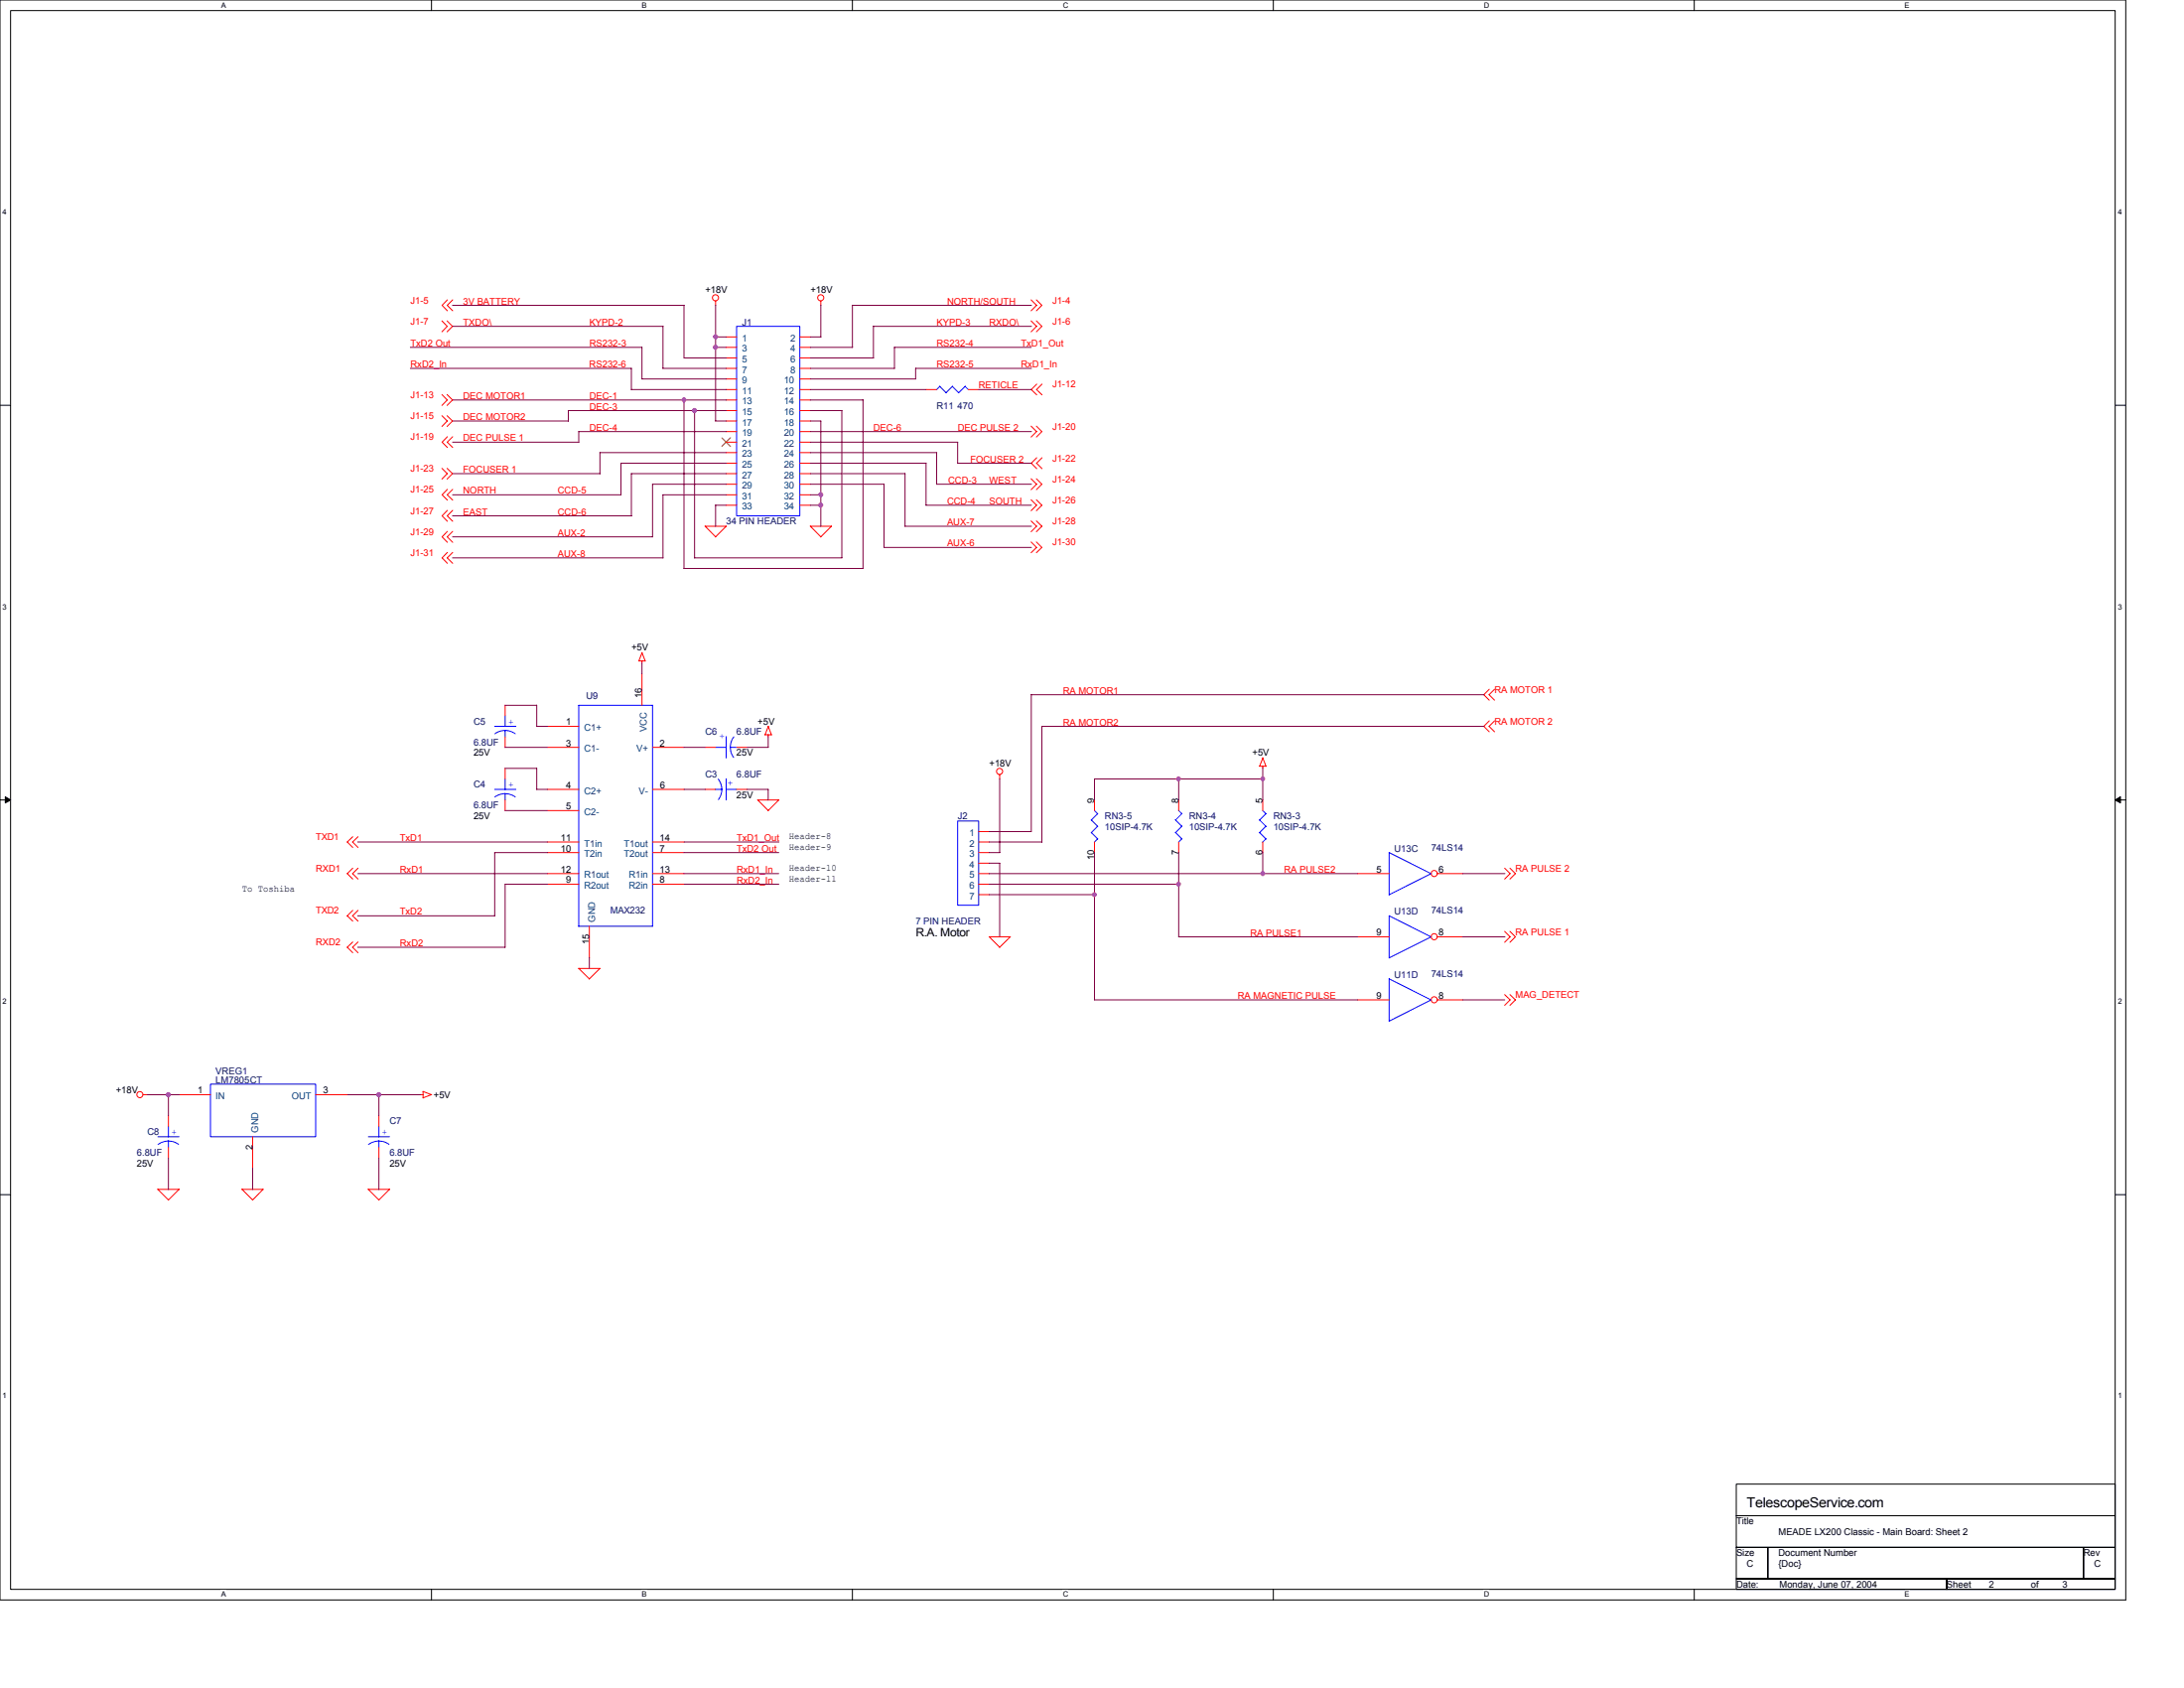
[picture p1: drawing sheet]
<svg xmlns="http://www.w3.org/2000/svg" width="279mm" height="216mm" viewBox="0 0 279 216" stroke-linecap="round" stroke-linejoin="round" font-family="sans-serif">
<path d="M0 0h271.9v204.6h-271.9zM1.4 1.4h269.2v201.9h-269.2z" fill="none" stroke="#000" stroke-width=".13"/>
<g fill="#fff">
<path d="M28.3 .1h.6v1.1h-.6z"/>
<path d="M28.3 203.4h.6v1.1h-.6z"/>
</g>
<path d="M55.2 0v1.4M55.2 203.3v1.3" fill="none" stroke="#000" stroke-width=".13"/>
<g fill="#fff">
<path d="M82.1 .1h.7v1.1h-.7z"/>
<path d="M82.1 203.4h.7v1.1h-.7z"/>
</g>
<path d="M109.1 0v1.4M109.1 203.3v1.3" fill="none" stroke="#000" stroke-width=".13"/>
<g fill="#fff">
<path d="M136 .1h.7v1.1h-.7z"/>
<path d="M136 203.4h.7v1.1h-.7z"/>
</g>
<path d="M162.9 0v1.4M162.9 203.3v1.3" fill="none" stroke="#000" stroke-width=".13"/>
<g fill="#fff">
<path d="M189.8 .1h.7v1.1h-.7z"/>
<path d="M189.8 203.4h.7v1.1h-.7z"/>
</g>
<path d="M216.7 0v1.4M216.7 203.3v1.3" fill="none" stroke="#000" stroke-width=".13"/>
<g fill="#fff">
<path d="M243.7 .1h.6v1.1h-.6z"/>
<path d="M243.7 203.4h.6v1.1h-.6z"/>
<path d="M.3 26.6h.6v1h-.6z"/>
<path d="M270.9 26.6h.6v1h-.6z"/>
<path d="M.3 77.1h.6v1h-.6z"/>
<path d="M270.9 77.1h.6v1h-.6z"/>
</g>
<path d="M0 51.8h1.4M270.6 51.8h1.3" fill="none" stroke="#000" stroke-width=".13"/>
<g fill="#fff">
<path d="M.3 127.6h.6v1h-.6z"/>
<path d="M270.9 127.6h.6v1h-.6z"/>
</g>
<path d="M0 102.3h1.4M270.6 102.3h1.3" fill="none" stroke="#000" stroke-width=".13"/>
<path d="M.7 101.9l.7 .4-.7 .4zM270.6 102.3l.7-.4v.8z" fill="#000" stroke="#000" stroke-width=".13"/>
<g fill="#fff">
<path d="M.3 178h.6v1.1h-.6z"/>
<path d="M270.9 178h.6v1.1h-.6z"/>
</g>
<path d="M0 152.8h1.4M270.6 152.8h1.3M222.1 197.9h4.1v4h-4.1zM222.1 189.8h48.5v4.1h-48.5zM222.1 193.9h48.5v4h-48.5zM226.2 197.9h40.4v4h-40.4zM266.6 197.9h4v4h-4zM222.1 201.9h26.9v1.4h-26.9zM249 201.9h21.6v1.4h-21.6z" fill="none" stroke="#000" stroke-width=".13"/>
<g fill="none" stroke="#f00" stroke-width=".13">
<path d="M57.2 38.4l-.6 .7 .6 .7M57.9 38.4l-.7 .7 .7 .7M91.5 38.5v.6M105 38.5v.6M131.9 38.4l.7 .7-.7 .7M132.6 38.4l.7 .7-.7 .7M56.5 50.5l.7 .7-.7 .7M56.5 53.2l.7 .6-.7 .7M56.5 59.9l.7 .7-.7 .7M56.5 41l.7 .7-.7 .7M57.2 50.5l.7 .7-.7 .7M57.2 53.2l.7 .6-.7 .7"/>
<path d="M57.2 59.9l.7 .7-.7 .7M57.2 41l.7 .7-.7 .7M57.2 55.9l-.6 .7 .6 .6M57.9 55.9l-.7 .7 .7 .6M92.9 43.1h1.3M92.9 44.4h1.3M92.9 45.8h1.3M92.9 47.1h1.3M92.9 48.5h1.3M92.9 49.8h1.3M92.9 51.2h1.3M92.9 52.5h1.3"/>
<path d="M92.9 53.8h1.3M92.9 55.2h1.3M92.9 56.6h1.3M92.9 57.9h1.3M92.9 59.2h1.3M102.3 43.1h1.4M102.3 44.4h1.4M102.3 45.8h1.4M102.3 47.1h1.4M102.3 48.5h1.4M102.3 49.8h1.4M102.3 51.2h1.4"/>
<path d="M102.3 52.5h1.4M102.3 53.8h1.4M102.3 55.2h1.4M102.3 56.6h1.4M102.3 57.9h1.4M102.3 59.2h1.4M118.4 49.8h1.4M123.9 49.8h1.3M131.9 41l.7 .7-.7 .7M131.9 54.5l.7 .7-.7 .7M132.6 41l.7 .7-.7 .7M132.6 54.5l.7 .7-.7 .7"/>
<path d="M132.6 49.1l-.7 .7 .7 .7M132.6 58.5l-.7 .7 .7 .7M133.3 49.1l-.7 .7 .7 .7M133.3 58.5l-.7 .7 .7 .7M57.2 70.7l-.6 .7 .6 .7M57.2 68l-.6 .7 .6 .7M57.2 65.3l-.6 .7 .6 .7M57.2 62.6l-.6 .7 .6 .7M57.9 70.7l-.7 .7 .7 .7M57.9 68l-.7 .7 .7 .7M57.9 65.3l-.7 .7 .7 .7M57.9 62.6l-.7 .7 .7 .7"/>
<path d="M90.2 67.3l1.3 1.4 1.4-1.4M90.2 67.3h2.7M92.9 60.6h1.3M92.9 61.9h1.3M92.9 63.3h1.3M92.9 64.6h1.3M102.3 60.6h1.4M102.3 61.9h1.4M102.3 63.3h1.4M102.3 64.6h1.4M103.7 67.3l1.3 1.4 1.4-1.4M103.7 67.3h2.7"/>
<path d="M131.9 61.2l.7 .7-.7 .7M131.9 66.6l.7 .7-.7 .7M131.9 63.9l.7 .7-.7 .7M131.9 69.3l.7 .7-.7 .7M132.6 61.2l.7 .7-.7 .7M132.6 66.6l.7 .7-.7 .7M132.6 63.9l.7 .7-.7 .7M132.6 69.3l.7 .7-.7 .7M64.6 90.2v1.3M64.6 94.2v1.4M64.6 98.3v1.3M70 95.6h4"/>
<path d="M70 92.9h4M81.7 84.5h.8M81.7 84.5l.4-1 .4 1.1M82.1 84.5v.3M82.1 86.1v4.1M83.5 95.6h4M90.2 95.6h1.3M94.2 95.6h1.4M97.9 94h.8M98.3 94v.3M98.3 92.9l.4 1.1M98.3 92.9l-.4 1.1"/>
<path d="M127.9 99.1v.6M161.5 98v.3M161.6 96.9l-.5 1.1h.8l-.4-1.1M190.5 88.2l-.7 .7 .7 .7M190.5 92.2l-.7 .7 .7 .7M191.2 88.2l-.7 .7 .7 .7M191.2 92.2l-.7 .7 .7 .7M45.1 107l-.7 .7 .7 .7M45.1 116.4l-.7 .7 .7 .7M45.1 111l-.7 .7 .7 .7M45.8 107l-.7 .7 .7 .7M45.8 116.4l-.7 .7 .7 .7"/>
<path d="M45.8 111l-.7 .7 .7 .7M64.6 102.3v1.4M70 101h4M70 103.7h4M70 107.7h4M70 109.1h4M70 111.7h4M70 113.1h4M75.4 118.5v4M83.5 101h4M83.5 107.7h4M83.5 109.1h4"/>
<path d="M83.5 111.7h4M83.5 113.1h4M90.2 101h1.3M94.2 101h1.4M96.9 102.3l1.4 1.4M96.9 102.3h2.8M99.6 102.3l-1.3 1.4M125.2 107.7h1.4M125.2 109.1h1.4M125.2 111.7h1.4M125.2 113.1h1.4M125.2 106.4h1.4"/>
<path d="M125.2 110.4h1.4M125.2 114.4h1.4M126.5 119.8l1.4 1.4M126.6 119.8h2.7l-1.4 1.4M140 102.3v1.4M140 107.7v1.4M150.8 102.3v1.4M150.8 107.7v1.4M161.5 102.3v1.4M161.5 107.7v1.4M173.7 119.8h4M173.7 111.7h4"/>
<path d="M183.9 119.8h3.3M183.9 111.7h3.3M192.5 119.1l.7 .7-.7 .7M192.5 111l.7 .7-.7 .7M193.2 119.1l.7 .7-.7 .7M193.2 111l.7 .7-.7 .7M45.1 120.5l-.7 .7 .7 .7M45.8 120.5l-.7 .7 .7 .7M54.1 139.6l1.1 .4M54.1 139.6v.8l1.1-.4M74 123.8l1.4 1.4M74 123.9h2.8"/>
<path d="M76.8 123.9l-1.4 1.3M173.7 127.9h4M183.9 127.9h3.3M192.5 127.2l.7 .7-.7 .7M193.2 127.2l.7 .7-.7 .7M18.3 140h.6M20.2 152.1l1.3 1.4M20.2 152.1h2.7M21.5 142.7v1.4M21.5 146.7v1.4M22.9 140h4M22.9 152.1l-1.4 1.4"/>
<path d="M32.3 145.4v4.1M33.7 152.1l-1.4 1.4M33.7 152.1h-2.7l1.3 1.4M40.4 140h4M47.1 152.1l1.4 1.4M47.1 152.1h2.7M48.5 142.7v1.4M48.5 146.7v1.4M49.8 152.1l-1.3 1.4M53.8 140h.3"/>
<circle cx="91.5" cy="38.1" r=".39"/>
<circle cx="105" cy="38.1" r=".39"/>
<circle cx="127.9" cy="98.7" r=".39"/>
<circle cx="183.5" cy="119.8" r=".39"/>
<circle cx="183.5" cy="111.7" r=".39"/>
<circle cx="183.5" cy="127.9" r=".39"/>
<circle cx="17.9" cy="140" r=".39"/>
</g>
<g fill="none" stroke="#00f" stroke-width=".13">
<path d="M94.2 41.7h8.1v24.3h-8.1zM120.2 49.4l.9 .8M120.2 49.4l-.4 .4M121.8 49.4l.9 .8M121.9 49.4l-.9 .8M123.5 49.4l.4 .4M123.5 49.4l-.9 .8M63.3 92.9h2.7M63.3 93.9a2.15 2.15 0 0 1 1.3-.5 2.15 2.15 0 0 1 1.3 .5M64.6 91.5v1.4M64.6 93.4v.9M64.6 99.6v1.4"/>
<path d="M74 90.2h9.5v28.3h-9.5M74 90.2v28.3M91.5 95.6h1.4M91.9 99.7a2.19 2.19 0 0 1 .5 1.2v.1a2.28 2.28 0 0 1-.5 1.3M92.9 94.2v2.7M92.9 99.6v2.7M93.4 95.6h.9M93.9 94.3a2.14 2.14 0 0 0-.5 1.3 2.15 2.15 0 0 0 .5 1.3M63.3 101h2.7M63.3 101.9a2.15 2.15 0 0 1 1.3-.4 2.15 2.15 0 0 1 1.3 .4M64.6 101.5v.8M91.5 101h.9"/>
<path d="M92.9 101h1.3M122.5 105h2.7v10.8h-2.7zM139.6 104.9l.8 .8-.8 .8M139.6 106.5l.8 .8M140 103.7l.4 .4M140.4 104.1l-.8 .8M140.4 107.3l-.4 .4M150.4 106.5l.8 .8M150.4 104.9l.8 .8M150.8 103.7l.4 .4M151.2 107.3l-.4 .4M151.2 105.7l-.8 .8"/>
<path d="M151.2 104.1l-.8 .8M161.1 104.9l.9 .8-.9 .8M161.1 106.5l.9 .8M161.5 103.7l.5 .4M161.9 104.1l-.8 .8M161.9 107.3l-.4 .4M177.7 109.1l5.4 2.7M177.7 109v5.4M183.1 111.7l-5.4 2.7M183.1 119.8l-5.4 2.7v-5.4l5.4 2.7M26.9 138.7h13.5v6.7h-13.5zM183.1 127.9l-5.4 2.7"/>
<path d="M183.1 127.9l-5.4-2.7v5.4M20.2 145.4h2.7M21.5 144.1v1.3M21.5 145.9v.9M22.8 146.4a2.15 2.15 0 0 0-1.3-.5 2.14 2.14 0 0 0-1.3 .5M47.1 145.4h2.7M48.5 144.1v1.3M48.5 145.9v.9M49.8 146.4a2.15 2.15 0 0 0-1.4-.5h.1a2.14 2.14 0 0 0-1.4 .5"/>
</g>
<path d="M92.4 56l1.1 1.1M93.5 56l-1.1 1.1" fill="none" stroke="#804000" stroke-width=".13"/>
<g fill="none" stroke="#800040" stroke-width=".13">
<path d="M57.9 39.1h29.6M87.5 39v6.8h5.4M91.5 39v14.8h1.4M105 39v4.1M109.1 39.1h22.9M109.1 39v5.4h-5.4M52.5 47.1h28.3M52.5 44.4h29.6v4.1h10.8M57.9 41.7h26.9M57.9 56.6h16.2M57.9 51.2h35M57.9 53.8h14.8"/>
<path d="M72.7 52.5h20.2M72.7 52.5v1.4M79.4 59.2h13.5M79.4 59.2v4.1M80.8 47.1v2.7h12.1M84.8 41.7v5.4h8.1M87.5 51.2v21.5M88.9 52.5v18.9M91.5 43.1h1.4M91.5 44.4h1.4M92.9 57.9h-16.2l.1 2.7M92.9 55.2h-18.9v1.4"/>
<path d="M103.7 52.5h4M103.7 51.2l6.7-.1v21.6M103.7 47.1h10.7M103.7 48.5h13.5M103.7 45.8h8.1M103.7 49.8h14.8M103.7 57.9h16.1M103.7 59.2h14.8M103.7 56.6h18.8v2.7M103.7 53.8h1.3M103.7 55.2h28.3M103.7 43.1h1.3"/>
<path d="M105 53.8v13.5M107.7 52.5v18.9M111.7 41.7h20.3M111.7 41.7v4.1M114.4 44.4h17.5M114.4 44.4v2.7M117.1 47.1h14.9M117.1 47.1v1.4M118.5 59.2v5.4h13.5M119.8 57.9v4h12.2M122.5 59.2h9.5M125.2 49.8h6.8"/>
<path d="M57.9 60.6h18.9M57.9 63.3h21.6M57.9 68.7h25.6M57.9 66h22.9M57.9 71.4h26.9M80.8 60.6h12.1M80.8 60.6v5.4M83.5 61.9h9.4M83.5 61.9v6.8M87.5 72.7h22.9M88.9 71.4h18.8M92.9 63.3h-8.1v8.1"/>
<path d="M92.9 64.6h-1.4v2.7M103.7 61.9h9.4M103.7 60.6h12.1v6.7M103.7 63.3h1.3M103.7 64.6h1.3M113.1 61.9v8.1M113.1 70h18.9M115.8 67.3h16.2M64.6 95.6h5.4M64.6 90.2h4.1v2.7M64.6 98.3h4.1v2.7M68.6 92.9h1.4"/>
<path d="M82.1 84.8v1.4M87.5 95.6h2.7M95.6 95.6h2.7M98.3 94.2v1.4M127.9 99.6v9.5M131.9 88.8v17.6h-5.4M131.9 88.9h57.9M140 99.6v2.7M140 99.6h21.6M150.8 99.6v2.7M161.5 98.3v4M189.8 92.9h-56.5v14.8"/>
<path d="M45.8 107.7h24.2M45.8 117.1h17.5M45.8 111.7h24.2M64.6 103.7h5.4M68.6 101h1.4M70 113.1h-5.4v8.1M70 109.1h-6.7v8.1M87.5 101h2.7M87.5 113.1h12.1M87.5 109.1h12.1M87.5 111.7h12.1M87.5 107.7h12.2"/>
<path d="M95.6 101h2.7M98.3 101v1.3M126.5 111.7h47.2M126.5 114.4h13.5M126.6 113.1h24.2M126.6 107.7h6.7M126.6 109.1h1.3M126.6 110.4h1.3M127.9 110.4v9.4M140 109.1v18.8M150.8 109v10.8h22.9M161.5 109.1v2.7"/>
<path d="M187.1 111.7h5.4M187.1 119.8h5.4M45.8 121.2h18.8M48.5 140v2.7M75.4 122.5v1.4M140 127.9h33.7M187.1 127.9h5.4M18.9 140h4M21.5 140v2.7M21.5 148.1v4M32.3 149.4v2.7M44.4 140h9.5"/>
<path d="M48.5 148.1v4"/>
</g>
<g fill="#f0f" stroke="#f0f" stroke-width=".13">
<circle cx="105" cy="64.6" r=".27"/>
<circle cx="105" cy="63.3" r=".26"/>
<circle cx="48.5" cy="140" r=".27"/>
<circle cx="161.5" cy="111.7" r=".26"/>
<circle cx="150.8" cy="113.1" r=".26"/>
<circle cx="88.8" cy="52.5" r=".27"/>
<circle cx="87.5" cy="51.1" r=".26"/>
<circle cx="21.5" cy="140" r=".27"/>
<circle cx="91.5" cy="44.4" r=".27"/>
<circle cx="91.5" cy="43.1" r=".26"/>
<circle cx="161.5" cy="99.6" r=".26"/>
<circle cx="150.8" cy="99.6" r=".26"/>
<circle cx="140" cy="114.4" r=".26"/>
</g>
<text font-size="1.8" x="223.5" y="192.7">TelescopeService.com</text>
<text font-size="1.5" x="117.1" y="119.8">R.A. Motor</text>
<g font-size="1.2" fill="#f00">
<text x="52.5" y="38.8">J1-5</text>
<text x="52.5" y="41.5">J1-7</text>
<text x="59.2" y="38.9">3V BATTERY</text>
<text x="59.2" y="41.6">TXDO\</text>
<text x="75.4" y="41.6">KYPD-2</text>
<text x="119.8" y="41.6">KYPD-3</text>
<text x="121.2" y="38.9">NORTH/SOUTH</text>
<text x="126.6" y="41.6">RXDO\</text>
<text x="134.6" y="41.5">J1-6</text>
<text x="134.6" y="38.8">J1-4</text>
<text x="52.5" y="44.3">TxD2 Out</text>
<text x="52.5" y="47">RxD2_In</text>
<text x="75.4" y="47">RS232-6</text>
<text x="75.4" y="44.3">RS232-3</text>
<text x="119.8" y="44.3">RS232-4</text>
<text x="119.8" y="47">RS232-5</text>
<text x="130.6" y="44.3">TxD1_Out</text>
<text x="130.6" y="47">RxD1_In</text>
<text x="52.5" y="50.9">J1-13</text>
<text x="52.5" y="53.6">J1-15</text>
<text x="59.2" y="53.7">DEC MOTOR2</text>
<text x="59.2" y="51.1">DEC MOTOR1</text>
<text x="75.4" y="51.1">DEC-1</text>
<text x="75.4" y="52.4">DEC-3</text>
<text x="125.2" y="49.7">RETICLE</text>
<text x="134.6" y="49.6">J1-12</text>
<text x="52.5" y="56.3">J1-19</text>
<text x="59.2" y="56.4">DEC PULSE 1</text>
<text x="75.4" y="55.1">DEC-4</text>
<text x="111.7" y="55.1">DEC-6</text>
<text x="122.5" y="55.1">DEC PULSE 2</text>
<text x="124.1" y="59.1">FOCUSER 2</text>
<text x="134.6" y="59">J1-22</text>
<text x="134.6" y="54.9">J1-20</text>
<text x="52.5" y="60.3">J1-23</text>
<text x="52.5" y="65.7">J1-27</text>
<text x="52.5" y="63">J1-25</text>
<text x="59.2" y="65.9">EAST</text>
<text x="59.2" y="63.2">NORTH</text>
<text x="59.2" y="60.5">FOCUSER 1</text>
<text x="71.4" y="65.9">CCD-6</text>
<text x="71.4" y="63.2">CCD-5</text>
<text x="121.2" y="64.5">CCD-4</text>
<text x="121.3" y="61.8">CCD-3</text>
<text x="126.6" y="61.8">WEST</text>
<text x="126.6" y="64.5">SOUTH</text>
<text x="134.6" y="61.7">J1-24</text>
<text x="134.6" y="64.4">J1-26</text>
<text x="52.5" y="71.1">J1-31</text>
<text x="52.5" y="68.4">J1-29</text>
<text x="71.4" y="68.6">AUX-2</text>
<text x="71.4" y="71.2">AUX-8</text>
<text x="121.2" y="69.9">AUX-6</text>
<text x="121.2" y="67.2">AUX-7</text>
<text x="134.6" y="67.1">J1-28</text>
<text x="134.6" y="69.8">J1-30</text>
<text x="136" y="88.8">RA MOTOR1</text>
<text x="191.2" y="88.6">RA MOTOR 1</text>
<text x="136" y="92.8">RA MOTOR2</text>
<text x="191.2" y="92.6">RA MOTOR 2</text>
<text x="40.4" y="107.5">TXD1</text>
<text x="51.2" y="107.6">TxD1</text>
<text x="94.2" y="107.6">TxD1_Out</text>
<text x="40.4" y="111.5">RXD1</text>
<text x="51.2" y="111.6">RxD1</text>
<text x="94.2" y="108.9">TxD2 Out</text>
<text x="94.2" y="111.6">RxD1_In</text>
<text x="94.2" y="113">RxD2_In</text>
<text x="164.3" y="111.6">RA PULSE2</text>
<text x="193.9" y="111.5">RA PULSE 2</text>
<text x="40.4" y="116.9">TXD2</text>
<text x="51.2" y="117">TxD2</text>
<text x="159.9" y="119.7">RA PULSE1</text>
<text x="193.9" y="119.6">RA PULSE 1</text>
<text x="40.4" y="120.9">RXD2</text>
<text x="51.2" y="121.1">RxD2</text>
<text x="158.3" y="127.8">RA MAGNETIC PULSE</text>
<text x="193.9" y="127.7">MAG_DETECT</text>
</g>
<g font-size="1.2">
<text x="90.2" y="37.5">+18V</text>
<text x="103.7" y="37.5">+18V</text>
<text x="80.8" y="83.2">+5V</text>
<text x="82.1" y="89.3" transform="rotate(-90 82.1 89.3)">16</text>
<text x="72.4" y="92.8">1</text>
<text x="72.4" y="95.5">3</text>
<text x="84.4" y="95.5">2</text>
<text x="96.9" y="92.6">+5V</text>
<text x="60.6" y="96.7">25V</text>
<text x="72.4" y="100.8">4</text>
<text x="84.4" y="100.8">6</text>
<text x="94.2" y="96.7">25V</text>
<text x="126.6" y="98">+18V</text>
<text x="160.2" y="96.7">+5V</text>
<text x="60.6" y="104.8">25V</text>
<text x="71.8" y="107.6">11</text>
<text x="72.4" y="103.5">5</text>
<text x="84.4" y="107.6">14</text>
<text x="94.2" y="102.1">25V</text>
<text x="101" y="107.3">Header-8</text>
<text x="140" y="102.7" transform="rotate(-90 140 102.7)">9</text>
<text x="150.8" y="102.7" transform="rotate(-90 150.8 102.7)">8</text>
<text x="161.5" y="102.7" transform="rotate(-90 161.5 102.7)">5</text>
<text x="71.8" y="108.9">10</text>
<text x="71.8" y="111.6">12</text>
<text x="72.4" y="112.9">9</text>
<text x="84.4" y="108.9">7</text>
<text x="84.4" y="111.6">13</text>
<text x="84.4" y="112.9">8</text>
<text x="101" y="111.4">Header-10</text>
<text x="101" y="112.7">Header-11</text>
<text x="101" y="108.7">Header-9</text>
<text x="140" y="110" transform="rotate(-90 140 110)">10</text>
<text x="150.8" y="109.3" transform="rotate(-90 150.8 109.3)">7</text>
<text x="161.5" y="109.3" transform="rotate(-90 161.5 109.3)">6</text>
<text x="176.1" y="111.6">5</text>
<text x="184" y="111.6">6</text>
<text x="31" y="114.1">To Toshiba</text>
<text x="176.1" y="119.7">9</text>
<text x="184" y="119.7">8</text>
<text x="75.4" y="120.8" transform="rotate(-90 75.4 120.8)">15</text>
<text x="176.1" y="127.8">9</text>
<text x="184" y="127.8">8</text>
<text x="14.8" y="139.8">+18V</text>
<text x="25.3" y="139.9">1</text>
<text x="41.3" y="139.9">3</text>
<text x="55.5" y="140.4">+5V</text>
<text x="17.5" y="149.2">25V</text>
<text x="32.3" y="147" transform="rotate(-90 32.3 147)">2</text>
<text x="49.8" y="149.2">25V</text>
<text x="222.1" y="195">Title</text>
<text x="227.5" y="196.3">MEADE LX200 Classic - Main Board: Sheet 2</text>
<text x="222.1" y="199">Size</text>
<text x="222.1" y="203">Date:</text>
<text x="223.5" y="200.3">C</text>
<text x="227.5" y="199">Document Number</text>
<text x="227.5" y="200.3">{Doc}</text>
<text x="227.6" y="203">Monday, June 07, 2004</text>
<text x="249" y="203">Sheet</text>
<text x="254.4" y="203">2</text>
<text x="259.8" y="203">of</text>
<text x="263.9" y="203">3</text>
<text x="266.5" y="199">Rev</text>
<text x="267.9" y="200.3">C</text>
</g>
<g font-size="1.2" fill="#000080">
<text x="94.9" y="41.6">J1</text>
<text x="119.8" y="52.3">R11 470</text>
<text x="92.9" y="67.1">34 PIN HEADER</text>
<text x="75" y="89.4">U9</text>
<text x="60.6" y="92.6">C5</text>
<text x="60.6" y="95.3">6.8UF</text>
<text x="90.2" y="94">C6</text>
<text x="94.2" y="94">6.8UF</text>
<text x="60.6" y="100.7">C4</text>
<text x="90.2" y="99.4">C3</text>
<text x="94.2" y="99.4">6.8UF</text>
<text x="60.6" y="103.4">6.8UF</text>
<text x="122.5" y="104.8">J2</text>
<text x="141.4" y="104.8">RN3-5</text>
<text x="141.4" y="106.1">10SIP-4.7K</text>
<text x="152.1" y="104.8">RN3-4</text>
<text x="152.1" y="106.1">10SIP-4.7K</text>
<text x="162.9" y="104.8">RN3-3</text>
<text x="162.9" y="106.1">10SIP-4.7K</text>
<text x="178.4" y="108.9">U13C</text>
<text x="183.1" y="108.8">74LS14</text>
<text x="78.1" y="116.9">MAX232</text>
<text x="117.1" y="118.2">7 PIN HEADER</text>
<text x="178.4" y="117">U13D</text>
<text x="183.1" y="116.9">74LS14</text>
<text x="178.4" y="125.1">U11D</text>
<text x="183.1" y="125">74LS14</text>
<text x="27.6" y="137.4">VREG1</text>
<text x="27.6" y="138.6">LM7805CT</text>
<text x="49.8" y="143.8">C7</text>
<text x="17.5" y="147.8">6.8UF</text>
<text x="18.9" y="145.2">C8</text>
<text x="49.8" y="147.8">6.8UF</text>
</g>
<g font-size="1.2" fill="#004080">
<text x="94.9" y="43.6">1</text>
<text x="94.9" y="45">3</text>
<text x="94.9" y="46.3">5</text>
<text x="94.9" y="47.7">7</text>
<text x="101.1" y="43.6">2</text>
<text x="101.1" y="45">4</text>
<text x="101.1" y="46.3">6</text>
<text x="101.1" y="47.7">8</text>
<text x="94.9" y="49">9</text>
<text x="94.9" y="50.4">11</text>
<text x="94.9" y="51.7">13</text>
<text x="94.9" y="53.1">15</text>
<text x="100.3" y="49">10</text>
<text x="100.3" y="50.4">12</text>
<text x="100.3" y="51.7">14</text>
<text x="100.3" y="53.1">16</text>
<text x="94.9" y="54.4">17</text>
<text x="94.9" y="55.8">19</text>
<text x="94.9" y="57.1">21</text>
<text x="94.9" y="58.5">23</text>
<text x="94.9" y="59.8">25</text>
<text x="100.3" y="54.4">18</text>
<text x="100.3" y="55.8">20</text>
<text x="100.3" y="57.1">22</text>
<text x="100.3" y="58.5">24</text>
<text x="100.3" y="59.8">26</text>
<text x="94.9" y="61.2">27</text>
<text x="94.9" y="62.5">29</text>
<text x="94.9" y="63.8">31</text>
<text x="94.9" y="65.2">33</text>
<text x="100.3" y="61.2">28</text>
<text x="100.3" y="62.5">30</text>
<text x="100.3" y="63.8">32</text>
<text x="100.3" y="65.2">34</text>
<text x="74.7" y="93.5">C1+</text>
<text x="82.7" y="93.6" transform="rotate(-90 82.7 93.6)">VCC</text>
<text x="74.7" y="96.2">C1-</text>
<text x="74.7" y="101.5">C2+</text>
<text x="81.4" y="96.2">V+</text>
<text x="81.7" y="101.5">V-</text>
<text x="74.7" y="104.2">C2-</text>
<text x="124" y="106.9">1</text>
<text x="74.7" y="108.3">T1in</text>
<text x="74.7" y="109.6">T2in</text>
<text x="74.7" y="112.3">R1out</text>
<text x="74.7" y="113.6">R2out</text>
<text x="79.8" y="108.3">T1out</text>
<text x="79.8" y="109.6">T2out</text>
<text x="80.4" y="112.3">R1in</text>
<text x="80.4" y="113.6">R2in</text>
<text x="124" y="108.3">2</text>
<text x="124" y="109.6">3</text>
<text x="124" y="111">4</text>
<text x="124" y="112.3">5</text>
<text x="124" y="113.6">6</text>
<text x="76.1" y="117.9" transform="rotate(-90 76.1 117.9)">GND</text>
<text x="124" y="115">7</text>
<text x="27.6" y="140.6">IN</text>
<text x="37.3" y="140.6">OUT</text>
<text x="33" y="144.9" transform="rotate(-90 33 144.9)">GND</text>
</g>
<g font-size="1.2" fill="#00f">
<text x="65" y="92.7">+</text>
<text x="92.7" y="94.5" transform="rotate(-90 92.7 94.5)">+</text>
<text x="65" y="100.7">+</text>
<text x="93.1" y="99.8" transform="rotate(90 93.1 99.8)">+</text>
<text x="21.9" y="145.2">+</text>
<text x="48.9" y="145.2">+</text>
</g>
<g font-size="1">
<text x="28.3" y="1">A</text>
<text x="82.1" y="1">B</text>
<text x="136" y="1">C</text>
<text x="189.8" y="1">D</text>
<text x="243.7" y="1">E</text>
<text x=".3" y="27.4">4</text>
<text x="270.9" y="27.4">4</text>
<text x=".3" y="77.9">3</text>
<text x="270.9" y="77.9">3</text>
<text x=".3" y="128.4">2</text>
<text x="270.9" y="128.4">2</text>
<text x=".3" y="178.9">1</text>
<text x="270.9" y="178.9">1</text>
<text x="28.3" y="204.3">A</text>
<text x="82.1" y="204.3">B</text>
<text x="136" y="204.3">C</text>
<text x="189.8" y="204.3">D</text>
<text x="243.7" y="204.3">E</text>
</g>
</svg>
